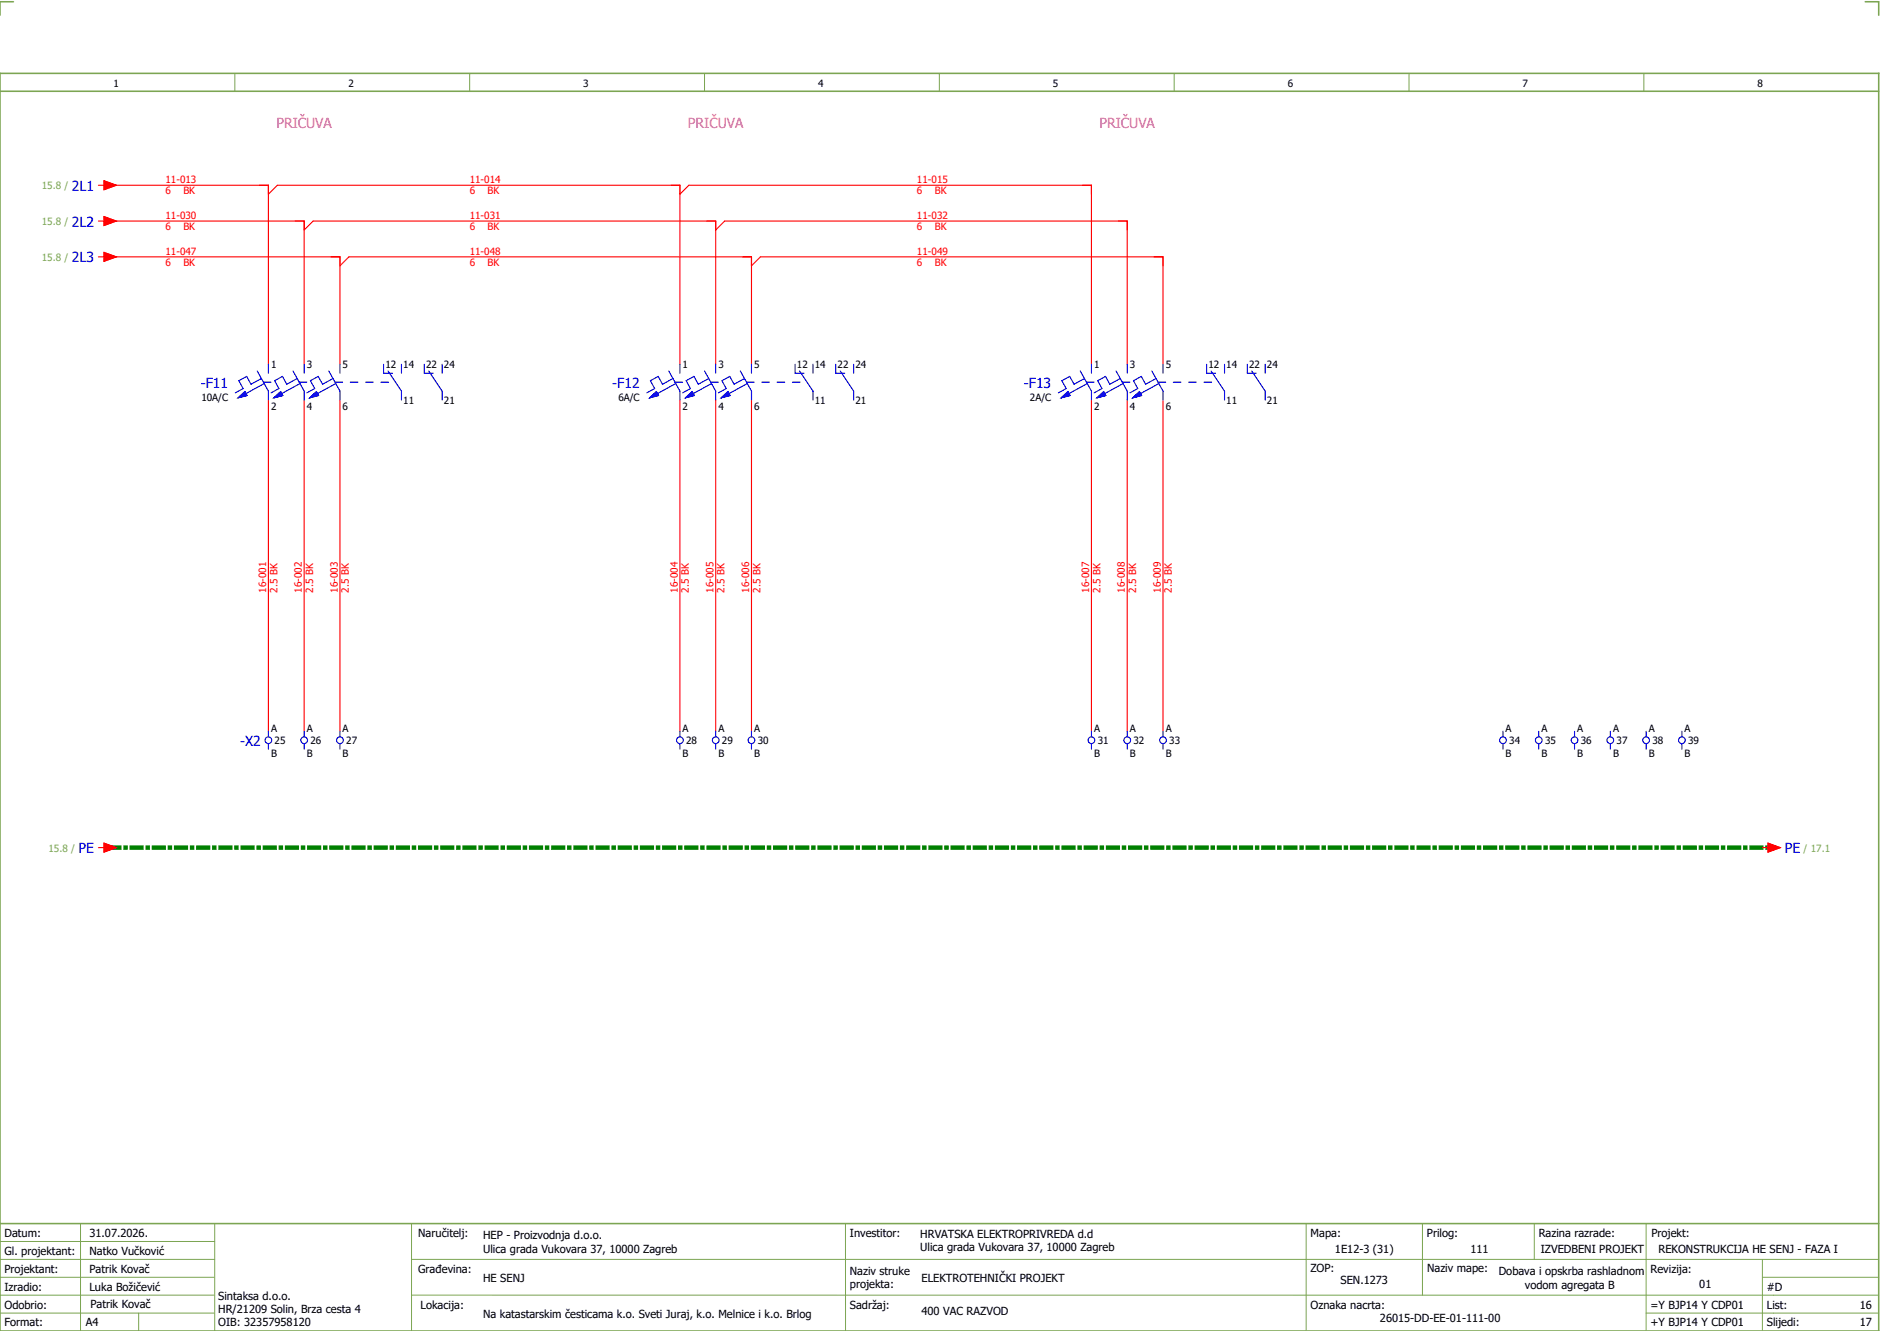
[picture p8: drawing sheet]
<svg xmlns="http://www.w3.org/2000/svg" width="421mm" height="297mm" viewBox="0 0 421 297" stroke-linecap="round" stroke-linejoin="round" font-family="sans-serif">
<path d="M0 16.4h420v281h-420zM3 .4h-3v3M417 .4h3v3M0 20.4h420M0 273.4h420" fill="none" stroke="#7ca552" stroke-width=".35"/>
<g fill="none" stroke="#7ca552" stroke-width=".22">
<path d="M52.5 16.4v4M105 16.4v4M157.5 16.4v4M210 16.4v4M262.5 16.4v4M315 16.4v4M367.5 16.4v4M0 277.4h48M18 273.4v24M48 273.4v24M92 273.4v24M189 273.4v24"/>
<path d="M292 273.4v23.8M318 273.4v16M343 273.4v8M368 273.4v23.8M0 281.4h48M0 285.4h47.8M0 293.4h47.8M31 293.4v4M47.8 289.4h-47.8M92 281.4h328M92 289.4h328M368 293.4h52"/>
<path d="M394 285.4h26M394 281.4v15.8"/>
</g>
<g fill="none" stroke="#f00" stroke-width=".25">
<path d="M22 41.4h1.2M22 49.4h1.2M22 57.4h1.2M23.2 40.4l2.8 1-2.8 1zM23.2 48.4l2.8 1-2.8 1zM23.2 56.4l2.8 1-2.8 1zM24 41.4h36v40M24 49.4h44v32M24 57.4h52v24M60 43.4l2-2h90v40M68 51.4l2-2h90v32M76 59.4l2-2h90v24"/>
<path d="M152 43.4l2-2h90v40M160 51.4l2-2h90v32M168 59.4l2-2h90v24M60 89.4v74M68 89.4v74M76 89.4v74M152 89.4v74M160 89.4v74M168 89.4v74M244 89.4v74M252 89.4v74M260 89.4v74"/>
<path d="M22 189.4h1.2M23.2 188.4l2.8 1-2.8 1zM394 189.4h1.2M395.2 188.4l2.8 1-2.8 1z"/>
</g>
<path d="M24 189.4h372" fill="none" stroke="#008000" stroke-width="1" stroke-dasharray="3.2 .4 1 .4" stroke-linecap="butt"/>
<g fill="none" stroke="#00f" stroke-width=".25">
<path d="M53.2 88.9l1.5-1.4 .5 .9zM57.5 82.9l2.5 4.5v2M58.4 84.6l-2.3 1.3-1-1.8-1.7 1 1 1.7-1.8 1M58.9 85.4h1.7M59.1 85.7l-4.1 2.2M60 81.4v2M61.2 88.9l1.5-1.4 .5 .9zM65.5 82.9l2.5 4.5v2M66.4 84.6l-2.3 1.3-1-1.8-1.7 1 1 1.7-1.8 1M66.9 85.4h1.7M67.1 85.7l-4.1 2.2M68 81.4v2"/>
<path d="M69.2 88.9l1.5-1.4 .5 .9zM73.5 82.9l2.5 4.5v2M74.4 84.6l-2.3 1.3-1-1.8-1.7 1 1 1.7-1.8 1M74.9 85.4h1.7M75.1 85.7l-4.1 2.2M76 81.4v2M78.3 85.4h1.7M81.7 85.4h1.7M85.2 85.4h1.7M85.8 81.4v2h1.9M86.8 82.9l3 4.5v2M89.7 81.4v2"/>
<path d="M94.8 81.4v2h2M95.8 82.9l3 4.5v2M98.8 81.4v2M145.2 88.9l1.5-1.4 .5 .9zM149.5 82.9l2.5 4.5v2M150.4 84.6l-2.3 1.3-1-1.8-1.7 1 1 1.7-1.8 1M150.9 85.4h1.7M151.1 85.7l-4.1 2.2M152 81.4v2M153.2 88.9l1.5-1.4 .5 .9zM157.5 82.9l2.5 4.5v2M158.4 84.6l-2.3 1.3-1-1.8-1.7 1 1 1.7-1.8 1"/>
<path d="M158.9 85.4h1.7M159.1 85.7l-4.1 2.2M160 81.4v2M161.2 88.9l1.5-1.4 .5 .9zM165.5 82.9l2.5 4.5v2M166.4 84.6l-2.3 1.3-1-1.8-1.7 1 1 1.7-1.8 1M166.9 85.4h1.7M167.1 85.7l-4.1 2.2M168 81.4v2M170.3 85.4h1.7M173.7 85.4h1.7M177.2 85.4h1.7"/>
<path d="M177.7 81.4v2h2.1M178.8 82.9l3 4.5v2M181.8 81.4v2M186.8 81.4v2h2M187.8 82.9l3 4.5v2M190.8 81.4v2M237.2 88.9l1.5-1.4 .5 .9zM241.5 82.9l2.5 4.5v2M242.4 84.6l-2.3 1.3-1-1.8-1.7 1 1 1.7-1.8 1M242.9 85.4h1.7M243.1 85.7l-4.1 2.2M244 81.4v2"/>
<path d="M245.2 88.9l1.5-1.4 .5 .9zM249.5 82.9l2.5 4.5v2M250.4 84.6l-2.3 1.3-1-1.8-1.7 1 1 1.7-1.8 1M250.9 85.4h1.7M251.1 85.7l-4.1 2.2M252 81.4v2M253.2 88.9l1.5-1.4 .5 .9zM257.5 82.9l2.5 4.5v2M258.4 84.6l-2.3 1.3-1-1.8-1.7 1 1 1.7-1.8 1M258.9 85.4h1.7M259.1 85.7l-4.1 2.2M260 81.4v2"/>
<path d="M262.3 85.4h1.7M265.7 85.4h1.7M269.2 85.4h1.7M269.8 81.4v2h2M270.7 82.9l3.1 4.5v2M273.7 81.4v2M278.8 81.4v2h2M279.8 82.9l3 4.5v2M282.8 81.4v2M60 163.4v1.2M60 166.1v1.3M68 163.4v1.2"/>
<path d="M68 166.1v1.3M76 163.4v1.2M76 166.1v1.3M152 163.4v1.2M152 166.1v1.3M160 163.4v1.2M160 166.1v1.3M168 163.4v1.2M168 166.1v1.3M244 163.4v1.2M244 166.1v1.3M252 163.4v1.2"/>
<path d="M252 166.1v1.3M260 163.4v1.2M260 166.1v1.3M336 163.4v1.2M336 166.1v1.3M344 163.4v1.2M344 166.1v1.3M352 163.4v1.2M352 166.1v1.3M360 163.4v1.2M360 166.1v1.3M368 163.4v1.2"/>
<path d="M368 166.1v1.3M376 163.4v1.2M376 166.1v1.3"/>
<circle cx="60" cy="165.4" r=".75"/>
<circle cx="68" cy="165.4" r=".75"/>
<circle cx="76" cy="165.4" r=".75"/>
<circle cx="152" cy="165.4" r=".75"/>
<circle cx="160" cy="165.4" r=".75"/>
<circle cx="168" cy="165.4" r=".75"/>
<circle cx="244" cy="165.4" r=".75"/>
<circle cx="252" cy="165.4" r=".75"/>
<circle cx="260" cy="165.4" r=".75"/>
<circle cx="336" cy="165.4" r=".75"/>
<circle cx="344" cy="165.4" r=".75"/>
<circle cx="352" cy="165.4" r=".75"/>
<circle cx="360" cy="165.4" r=".75"/>
<circle cx="368" cy="165.4" r=".75"/>
<circle cx="376" cy="165.4" r=".75"/>
</g>
<g fill="#00f" stroke="#00f" stroke-width=".22">
<path d="M245.2 88.9l1.5-1.4 .5 .9z"/>
<path d="M237.2 88.9l1.5-1.4 .5 .9z"/>
<path d="M253.2 88.9l1.5-1.4 .5 .9z"/>
<path d="M61.2 88.9l1.5-1.4 .5 .9z"/>
<path d="M53.2 88.9l1.5-1.4 .5 .9z"/>
<path d="M69.2 88.9l1.5-1.4 .5 .9z"/>
<path d="M153.2 88.9l1.5-1.4 .5 .9z"/>
<path d="M145.2 88.9l1.5-1.4 .5 .9z"/>
<path d="M161.2 88.9l1.5-1.4 .5 .9z"/>
</g>
<g fill="#f00" stroke="#f00" stroke-width=".22">
<path d="M23.2 188.4l2.8 1-2.8 1z"/>
<path d="M395.2 188.4l2.8 1-2.8 1z"/>
<path d="M23.2 40.4l2.8 1-2.8 1z"/>
<path d="M23.2 48.4l2.8 1-2.8 1z"/>
<path d="M23.2 56.4l2.8 1-2.8 1z"/>
</g>
<g font-size="3.1" fill="#f0f">
<text x="61.8" y="28.5">PRIČUVA</text>
<text x="153.8" y="28.5">PRIČUVA</text>
<text x="245.8" y="28.5">PRIČUVA</text>
</g>
<g font-size="3.1" fill="#00f">
<text x="16.1" y="42.6">2L1</text>
<text x="16.1" y="50.6">2L2</text>
<text x="16.1" y="58.6">2L3</text>
<text x="44.9" y="86.6">-F11</text>
<text x="136.9" y="86.6">-F12</text>
<text x="228.9" y="86.6">-F13</text>
<text x="53.7" y="166.6">-X2</text>
<text x="17.5" y="190.6">PE</text>
<text x="399" y="190.6">PE</text>
</g>
<g font-size="2.5">
<text x="1" y="276.4">Datum:</text>
<text x="1" y="280.4">Gl. projektant:</text>
<text x="20" y="276.4">31.07.2026.</text>
<text x="20" y="280.4">Natko Vučković</text>
<text x="93.5" y="276.4">Naručitelj:</text>
<text x="108" y="276.9">HEP - Proizvodnja d.o.o.</text>
<text x="108" y="279.9">Ulica grada Vukovara 37, 10000 Zagreb</text>
<text x="190" y="276.4">Investitor:</text>
<text x="205.7" y="276.6">HRVATSKA ELEKTROPRIVREDA d.d</text>
<text x="205.7" y="279.6">Ulica grada Vukovara 37, 10000 Zagreb</text>
<text x="293" y="276.4">Mapa:</text>
<text x="298.4" y="279.9">1E12-3 (31)</text>
<text x="319" y="276.4">Prilog:</text>
<text x="328.7" y="279.9">111</text>
<text x="344" y="276.4">Razina razrade:</text>
<text x="344.4" y="279.9">IZVEDBENI PROJEKT</text>
<text x="369.2" y="276.3">Projekt:</text>
<text x="370.8" y="279.9">REKONSTRUKCIJA HE SENJ - FAZA I</text>
<text x="1" y="284.4">Projektant:</text>
<text x="20" y="284.4">Patrik Kovač</text>
<text x="93.5" y="284.4">Građevina:</text>
<text x="108" y="286.4">HE SENJ</text>
<text x="190" y="284.9">Naziv struke</text>
<text x="190" y="287.9">projekta:</text>
<text x="206" y="286.5">ELEKTROTEHNIČKI PROJEKT</text>
<text x="293" y="284.3">ZOP:</text>
<text x="299.7" y="286.9">SEN.1273</text>
<text x="319" y="284.3">Naziv mape:</text>
<text x="335.1" y="285">Dobava i opskrba rashladnom</text>
<text x="340.9" y="288">vodom agregata B</text>
<text x="369" y="284.4">Revizija:</text>
<text x="379.9" y="287.9">01</text>
<text x="1" y="288.4">Izradio:</text>
<text x="1" y="292.4">Odobrio:</text>
<text x="20" y="288.4">Luka Božičević</text>
<text x="20.2" y="292.3">Patrik Kovač</text>
<text x="48.8" y="290.4">Sintaksa d.o.o.</text>
<text x="48.8" y="293.4">HR/21209 Solin, Brza cesta 4</text>
<text x="94" y="292.4">Lokacija:</text>
<text x="190" y="292.4">Sadržaj:</text>
<text x="206" y="293.9">400 VAC RAZVOD</text>
<text x="293" y="292.4">Oznaka nacrta:</text>
<text x="369" y="292.4">=Y BJP14 Y CDP01</text>
<text x="395" y="292.4">List:</text>
<text x="395" y="288.4">#D</text>
<text x="415.8" y="292.4">16</text>
<text x="1" y="296.4">Format:</text>
<text x="19.2" y="296.4">A4</text>
<text x="48.8" y="296.4">OIB: 32357958120</text>
<text x="108" y="294.4">Na katastarskim česticama k.o. Sveti Juraj, k.o. Melnice i k.o. Brlog</text>
<text x="308.5" y="295.4">26015-DD-EE-01-111-00</text>
<text x="369" y="296.4">+Y BJP14 Y CDP01</text>
<text x="395" y="296.4">Slijedi:</text>
<text x="415.8" y="296.4">17</text>
</g>
<g font-size="2.2">
<text x="25.4" y="19.4">1</text>
<text x="77.9" y="19.4">2</text>
<text x="130.4" y="19.4">3</text>
<text x="182.9" y="19.4">4</text>
<text x="235.4" y="19.4">5</text>
<text x="287.9" y="19.4">6</text>
<text x="340.4" y="19.4">7</text>
<text x="392.9" y="19.4">8</text>
<text x="60.6" y="82.3">1</text>
<text x="68.6" y="82.3">3</text>
<text x="76.6" y="82.3">5</text>
<text x="86.2" y="82.3">12</text>
<text x="90.1" y="82.3">14</text>
<text x="95.2" y="82.3">22</text>
<text x="99.2" y="82.3">24</text>
<text x="152.6" y="82.3">1</text>
<text x="160.6" y="82.3">3</text>
<text x="168.6" y="82.3">5</text>
<text x="178.1" y="82.3">12</text>
<text x="182.2" y="82.3">14</text>
<text x="187.2" y="82.3">22</text>
<text x="191.2" y="82.3">24</text>
<text x="244.6" y="82.3">1</text>
<text x="252.6" y="82.3">3</text>
<text x="260.6" y="82.3">5</text>
<text x="270.2" y="82.3">12</text>
<text x="274.1" y="82.3">14</text>
<text x="279.2" y="82.3">22</text>
<text x="283.2" y="82.3">24</text>
<text x="45" y="89.5">10A/C</text>
<text x="138.2" y="89.5">6A/C</text>
<text x="230.2" y="89.5">2A/C</text>
<text x="60.6" y="91.6">2</text>
<text x="68.6" y="91.6">4</text>
<text x="76.6" y="91.6">6</text>
<text x="90.1" y="90.2">11</text>
<text x="99.2" y="90.2">21</text>
<text x="152.6" y="91.6">2</text>
<text x="160.6" y="91.6">4</text>
<text x="168.6" y="91.6">6</text>
<text x="182.2" y="90.2">11</text>
<text x="191.2" y="90.2">21</text>
<text x="244.6" y="91.6">2</text>
<text x="252.6" y="91.6">4</text>
<text x="260.6" y="91.6">6</text>
<text x="274.1" y="90.2">11</text>
<text x="283.2" y="90.2">21</text>
<text x="60.6" y="163.5">A</text>
<text x="61.4" y="166.3">25</text>
<text x="68.6" y="163.5">A</text>
<text x="69.4" y="166.3">26</text>
<text x="76.6" y="163.5">A</text>
<text x="77.4" y="166.3">27</text>
<text x="152.6" y="163.5">A</text>
<text x="153.4" y="166.3">28</text>
<text x="160.6" y="163.5">A</text>
<text x="161.4" y="166.3">29</text>
<text x="168.6" y="163.5">A</text>
<text x="169.4" y="166.3">30</text>
<text x="244.6" y="163.5">A</text>
<text x="245.4" y="166.3">31</text>
<text x="252.6" y="163.5">A</text>
<text x="253.4" y="166.3">32</text>
<text x="260.6" y="163.5">A</text>
<text x="261.4" y="166.3">33</text>
<text x="336.6" y="163.5">A</text>
<text x="337.4" y="166.3">34</text>
<text x="344.6" y="163.5">A</text>
<text x="345.4" y="166.3">35</text>
<text x="352.6" y="163.5">A</text>
<text x="353.4" y="166.3">36</text>
<text x="360.6" y="163.5">A</text>
<text x="361.4" y="166.3">37</text>
<text x="368.6" y="163.5">A</text>
<text x="369.4" y="166.3">38</text>
<text x="376.6" y="163.5">A</text>
<text x="377.4" y="166.3">39</text>
<text x="60.6" y="169">B</text>
<text x="68.6" y="169">B</text>
<text x="76.6" y="169">B</text>
<text x="152.6" y="169">B</text>
<text x="160.6" y="169">B</text>
<text x="168.6" y="169">B</text>
<text x="244.6" y="169">B</text>
<text x="252.6" y="169">B</text>
<text x="260.6" y="169">B</text>
<text x="336.6" y="169">B</text>
<text x="344.6" y="169">B</text>
<text x="352.6" y="169">B</text>
<text x="360.6" y="169">B</text>
<text x="368.6" y="169">B</text>
<text x="376.6" y="169">B</text>
</g>
<g font-size="2.2" fill="#f00">
<text x="37" y="40.9">11-013</text>
<text x="105" y="40.9">11-014</text>
<text x="205" y="40.9">11-015</text>
<text x="37" y="43.4">6</text>
<text x="41" y="43.4">BK</text>
<text x="105" y="43.4">6</text>
<text x="109" y="43.4">BK</text>
<text x="205" y="43.4">6</text>
<text x="209" y="43.4">BK</text>
<text x="37" y="48.9">11-030</text>
<text x="37" y="51.4">6</text>
<text x="41" y="51.4">BK</text>
<text x="105" y="48.9">11-031</text>
<text x="105" y="51.4">6</text>
<text x="109" y="51.4">BK</text>
<text x="205" y="48.9">11-032</text>
<text x="205" y="51.4">6</text>
<text x="209" y="51.4">BK</text>
<text x="37" y="56.9">11-047</text>
<text x="37" y="59.4">6</text>
<text x="41" y="59.4">BK</text>
<text x="105" y="56.9">11-048</text>
<text x="105" y="59.4">6</text>
<text x="109" y="59.4">BK</text>
<text x="205" y="56.9">11-049</text>
<text x="205" y="59.4">6</text>
<text x="209" y="59.4">BK</text>
<text x="59.5" y="132.4" transform="rotate(-90 59.5 132.4)">16-001</text>
<text x="62" y="132.4" transform="rotate(-90 62 132.4)">2.5 BK</text>
<text x="67.5" y="132.4" transform="rotate(-90 67.5 132.4)">16-002</text>
<text x="70" y="132.4" transform="rotate(-90 70 132.4)">2.5 BK</text>
<text x="75.5" y="132.4" transform="rotate(-90 75.5 132.4)">16-003</text>
<text x="78" y="132.4" transform="rotate(-90 78 132.4)">2.5 BK</text>
<text x="151.5" y="132.4" transform="rotate(-90 151.5 132.4)">16-004</text>
<text x="154" y="132.4" transform="rotate(-90 154 132.4)">2.5 BK</text>
<text x="159.5" y="132.4" transform="rotate(-90 159.5 132.4)">16-005</text>
<text x="162" y="132.4" transform="rotate(-90 162 132.4)">2.5 BK</text>
<text x="167.5" y="132.4" transform="rotate(-90 167.5 132.4)">16-006</text>
<text x="170" y="132.4" transform="rotate(-90 170 132.4)">2.5 BK</text>
<text x="243.5" y="132.4" transform="rotate(-90 243.5 132.4)">16-007</text>
<text x="246" y="132.4" transform="rotate(-90 246 132.4)">2.5 BK</text>
<text x="251.5" y="132.4" transform="rotate(-90 251.5 132.4)">16-008</text>
<text x="254" y="132.4" transform="rotate(-90 254 132.4)">2.5 BK</text>
<text x="259.5" y="132.4" transform="rotate(-90 259.5 132.4)">16-009</text>
<text x="262" y="132.4" transform="rotate(-90 262 132.4)">2.5 BK</text>
</g>
<g font-size="2.2" fill="#7ca552">
<text x="9.4" y="42.3">15.8 /</text>
<text x="9.4" y="50.3">15.8 /</text>
<text x="9.4" y="58.3">15.8 /</text>
<text x="10.9" y="190.3">15.8 /</text>
<text x="403.2" y="190.3">/ 17.1</text>
</g>
</svg>
